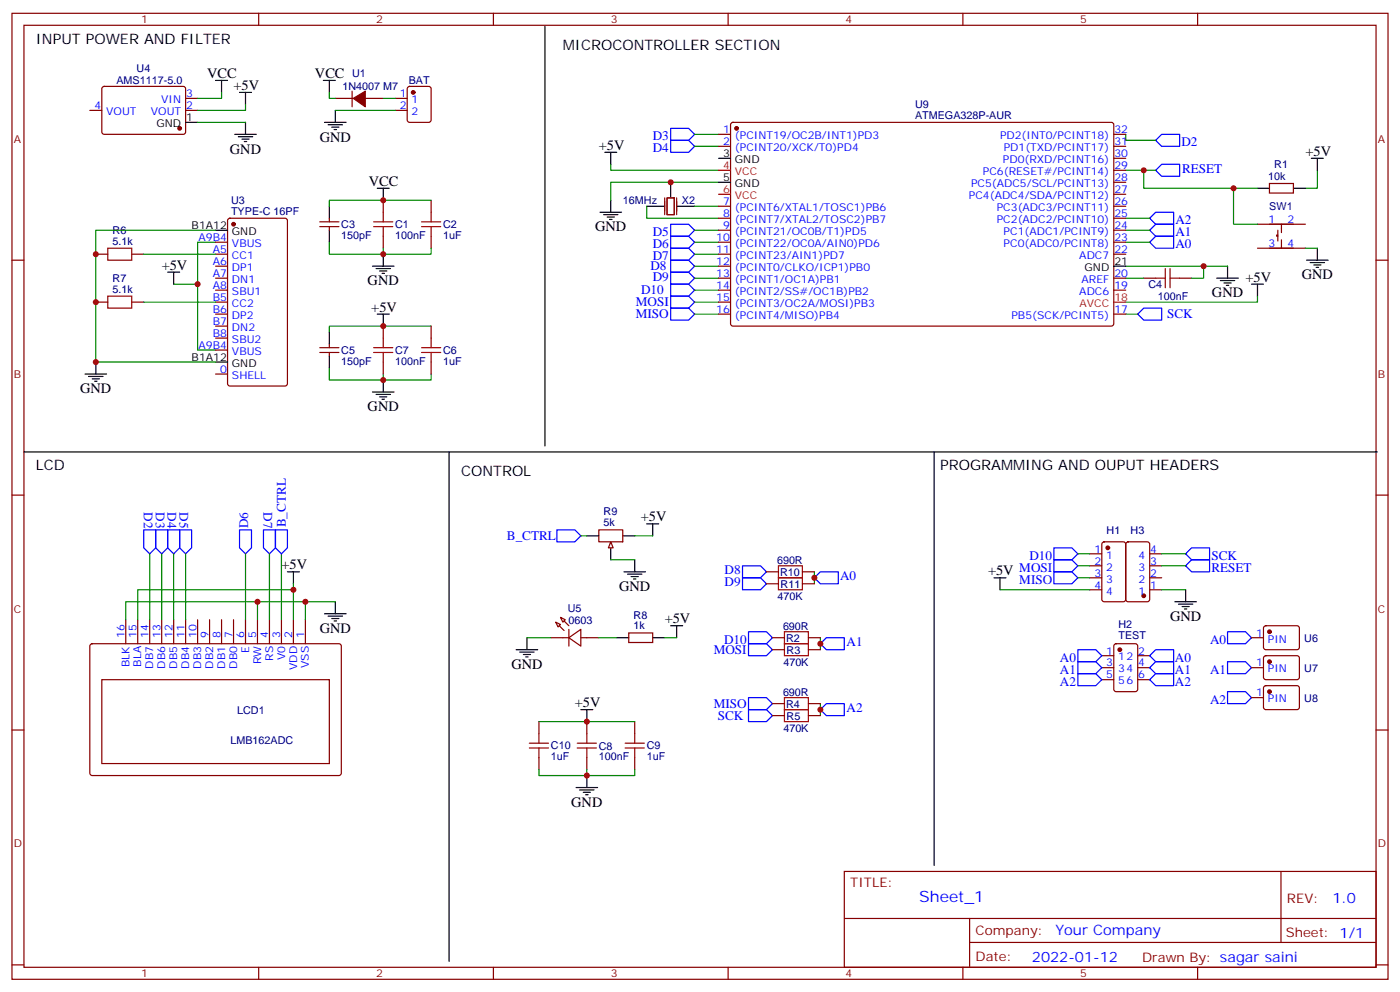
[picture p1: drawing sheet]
<svg xmlns="http://www.w3.org/2000/svg" width="412mm" height="292mm" viewBox="0 0 412 292" stroke-linecap="round" stroke-linejoin="round" font-family="sans-serif">
<g fill="none" stroke="#870000" stroke-width=".35">
<path d="M3.5 3.9h405.4v284.4h-405.4zM7.1 7.4h398.2v277.3h-398.2zM76.2 3.9v3.5M145.3 3.9v3.5M214.5 3.9v3.5M283.6 3.9v3.5M352.8 3.9v3.5M26.5 32.5h3.5M30.2 25.6l.5-.2 23.5 .1 .5 .6-.1 13-.6 .4h-23.6l-.4-.7v-12.7zM54.7 32.5h3.5M54.7 29h3.5M3.5 76.6h3.6"/>
<path d="M63.5 71.3h3.5M63.5 74.8h3.5M63.5 78.4h3.5M67.3 64.4l.4-.2h16.3l.6 .5 .1 48.2-.5 .7h-16.5l-.6-.4-.1-48.3zM370.4 73.1h14.1M370.4 66h14.1M376.4 69.2h-.3v.3h.3M376.4 67.8v3.1M377.5 66v2.5M377.5 70.6v2.5M405.3 76.6h3.6M63.5 81.9h3.5"/>
<path d="M63.5 85.4h3.5M63.5 88.9h3.5M63.5 92.5h3.5M63.5 96h3.5M63.5 99.5h3.5M63.5 103h3.5M63.5 110.1h3.5M3.5 145.7h3.6M176.4 156h7v3.5h-7zM405.3 145.7h3.6M26.7 189.7l.5-.2h72.9l.4 .7v37.7l-.7 .4-72.9-.1-.4-.6v-37.4zM37 182.4v7.1"/>
<path d="M40.6 182.4v7.1M44.1 182.4v7.1M47.6 182.4v7.1M51.2 182.4v7.1M54.7 182.4v7.1M58.2 182.4v7.1M61.7 182.4v7.1M65.3 182.4v7.1M68.8 182.4v7.1M72.3 182.4v7.1M75.8 182.4v7.1M79.4 182.4v7.1"/>
<path d="M82.9 182.4v7.1M86.4 182.4v7.1M90 182.4v7.1M324.6 193h3.5M324.6 196.5h3.5M328.3 189.7l.5-.2h5.6l.7 .4v13l-.4 .6-5.9 .1-.7-.5v-12.9zM335.1 193h3.6M335.1 196.5h3.6M3.5 214.9h3.6M30 200.1h67v24.7h-67zM324.6 200.1h3.5M335.1 200.1h3.6"/>
<path d="M405.3 214.9h3.6M248.7 256.5h156.6v28.2h-156.6zM377.3 256.5v20.9M248.7 270.4h156.5M285.6 277.4h119.6M285.6 270.4v14.1M3.5 284h3.6M76.2 284.7v3.6M145.3 284.7v3.6M214.5 284.7v3.6M283.6 284.7v3.6M352.8 284.7v3.6"/>
<path d="M405.3 284h3.6"/>
</g>
<g fill="none" stroke="#000" stroke-width=".35">
<path d="M54.7 36h3.5M63.5 67.8h3.5M384.9 76.6h6.3M385.9 77.3h4.3M387 78h2.1M387.7 78.7h.7M388.1 73.1v3.5M49.4 80.1h3.5M51.2 80.1v3.5M25 110.1h6.4M26.1 110.8h4.2M27.2 111.5h2.1"/>
<path d="M27.9 112.2h.7M28.2 106.6v3.5M63.5 106.6h3.5M172.9 157.7h3.5M183.4 157.7h3.6M84.7 168.3h3.5M86.4 168.3v3.5M98.8 177.1v3.6M179.9 161.3v3.5M346.1 177.1h6.3M347.1 177.8h4.3M348.2 178.5h2.1"/>
<path d="M348.9 179.2h.7M349.2 173.6v3.5M95.6 180.7h6.4M96.7 181.4h4.2M97.7 182.1h2.1M98.4 182.8h.7"/>
</g>
<g fill="none" stroke="#008700" stroke-width=".35">
<path d="M63.5 71.3h-5.3v31.7h5.3M384.5 73.1h3.6M51.2 83.6h7M44.1 163v19.4M47.6 163v19.4M51.2 163v19.4M54.7 163v19.4M72.3 163v19.4M75.8 177.1h-38.8v5.3M79.4 163v19.4M82.9 163v19.4M86.4 173.6h-45.8v8.8"/>
<path d="M86.4 171.8v10.6M239.9 168.3v3.5M75.8 182.4v-5.3h14.2v5.3M241.7 187.7v3.5M241.7 207.1v3.5"/>
</g>
<g fill="none" stroke="#00f" stroke-width=".35">
<path d="M42.3 156h3.6v5.3l-1.8 1.7-1.8-1.7zM45.9 156h3.5v5.3l-1.8 1.7-1.7-1.7zM49.4 156h3.5v5.3l-1.7 1.7-1.8-1.7zM52.9 156h3.5v5.3l-1.7 1.7-1.8-1.7zM70.6 156h3.5v5.3l-1.8 1.7-1.7-1.7zM77.6 156h3.5v5.3l-1.7 1.7-1.8-1.7zM218.7 170.1h5.3l1.8 1.7-1.8 1.8h-5.3zM218.7 166.5h5.3l1.8 1.8-1.8 1.8h-5.3zM239.9 170.1l1.8-1.8h5.2v3.5h-5.2zM310.4 161.3h5.3l1.8 1.7-1.8 1.8h-5.3zM310.4 164.8h5.3l1.8 1.7-1.8 1.8h-5.3zM310.4 168.3h5.3l1.8 1.8-1.8 1.7h-5.3z"/>
<path d="M351 161.3h5.3v3.5h-5.3l-1.8-1.8zM351 164.8h5.3v3.5h-5.3l-1.8-1.8zM220.5 185.9h5.3l1.7 1.8-1.7 1.8h-5.3zM220.5 189.5h5.3l1.7 1.7-1.7 1.8h-5.3zM241.7 189.5l1.7-1.8h5.3v3.5h-5.3zM317.5 191.2h5.3l1.8 1.8-1.8 1.8h-5.3zM317.5 194.8h5.3l1.8 1.7-1.8 1.8h-5.3zM317.5 198.3h5.3l1.8 1.8-1.8 1.7h-5.3zM338.7 196.5l1.7-1.7h5.3v3.5h-5.3zM340.4 191.2h5.3v3.6h-5.3l-1.7-1.8zM340.4 198.3h5.3v3.5h-5.3l-1.7-1.7zM220.5 205.4h5.3l1.7 1.7-1.7 1.8h-5.3z"/>
<path d="M220.5 208.9h5.3l1.7 1.7-1.7 1.8h-5.3zM241.7 208.9l1.7-1.8h5.3v3.5h-5.3z"/>
</g>
<g fill="#870000" stroke="#870000" stroke-width=".35">
<circle cx="329.8" cy="191.2" r=".53"/>
<circle cx="68.8" cy="66" r=".53"/>
<circle cx="52.9" cy="37.8" r=".53"/>
</g>
<path d="M179.9 159.5l.7 1.8h-1.4z" fill="#f0f0f0" stroke="#870000" stroke-width=".35"/>
<g fill="none" stroke="#00f" stroke-width=".35">
<path d="M197.6 37.8h5.2l1.8 1.7-1.8 1.8h-5.2zM342.2 39.5h5.3v3.6h-5.3l-1.8-1.8zM197.6 41.3h5.2l1.8 1.8-1.8 1.7h-5.2zM340.4 50.1l1.8-1.7h5.3v3.5h-5.3zM197.6 66h5.2l1.8 1.8-1.8 1.7h-5.2zM197.6 69.5h5.2l1.8 1.8-1.8 1.8h-5.2zM197.6 73.1h5.2l1.8 1.7-1.8 1.8h-5.2zM197.6 76.6h5.2l1.8 1.8-1.8 1.7h-5.2zM338.7 64.2l1.7-1.7h5.3v3.5h-5.3zM340.4 69.5h5.3v3.6h-5.3l-1.7-1.8zM340.4 66h5.3v3.5h-5.3l-1.7-1.7zM197.6 80.1h5.2l1.8 1.8-1.8 1.7h-5.2z"/>
<path d="M197.6 83.6h5.2l1.8 1.8-1.8 1.8h-5.2zM197.6 87.2h5.2l1.8 1.7-1.8 1.8h-5.2zM197.6 90.7h5.2l1.8 1.8-1.8 1.7h-5.2zM335.1 92.5l1.8-1.8h5.3v3.5h-5.3zM81.1 156h3.6v5.3l-1.8 1.7-1.8-1.7zM164 156h5.3l1.8 1.7-1.8 1.8h-5.3zM361.6 194.8h5.3l1.8 1.7-1.8 1.8h-5.3zM361.6 185.9h5.3l1.8 1.8-1.8 1.8h-5.3zM361.6 203.6h5.3l1.8 1.8-1.8 1.7h-5.3z"/>
</g>
<g fill="none" stroke="#008700" stroke-width=".35">
<path d="M58.2 36h14.1M65.3 27.2v1.8h-7.1M72.3 30.7v1.8h-14.1M97 27.2v1.8h1.8M98.8 32.5h17.6M112.9 29h3.5M204.6 39.5h7.1M331.6 39.5v1.8h8.8M127 58.9h-30v1.8M179.9 48.4v1.7h31.8M204.6 43.1h7.1M211.7 53.7h-31.8v5.2"/>
<path d="M331.6 50.1h8.8M336.9 50.1v5.3h33.5M363.4 55.4v10.6h7M388.1 50.1v5.3h-3.6M42.3 74.8h21.2M63.5 67.8h-35.3v38.8h35.3M97 71.3v3.5h30v-1.7M112.9 73.1v1.7M190.5 60.7v3.5h21.2M204.6 71.3h7.1M204.6 67.8h7.1M204.6 78.4h7.1"/>
<path d="M204.6 74.8h7.1M204.6 60.7h7.1M331.6 71.3h7.1M331.6 67.8h7.1M331.6 64.2h7.1M331.6 78.4h30M354.5 78.4v3.5h-3.5M42.3 88.9h21.2M127 96h-30v1.8M204.6 81.9h7.1M204.6 85.4h7.1M204.6 88.9h7.1"/>
<path d="M204.6 92.5h7.1M331.6 81.9h5.3M331.6 92.5h3.5M370.4 87.2v1.7h-38.8M97 108.3v3.6h30v-1.8M112.9 110.1v1.8M171.1 157.7h1.8M187 157.7h5.3M90 177.1h8.8M179.9 164.8h7.1M294.6 173.6h26.4M317.5 170.1h3.5"/>
<path d="M317.5 166.5h3.5M317.5 163h3.5M342.2 166.5h7M342.2 163h7M342.2 173.6h7M155.2 187.7h7.1M176.4 187.7h5.3M195.8 187.7h3.5M158.7 212.4h28.3M158.7 226.5v1.8h28.3v-1.8M172.9 226.5v1.8"/>
</g>
<g fill="none" stroke="#000" stroke-width=".35">
<path d="M160.5 7.8v123.5M63.5 23.7h3.5M65.3 23.7v3.5M69.1 39.5h6.4M70.6 27.2h3.5M72.3 27.2v3.5M72.3 36v3.5M95.2 23.7h3.6M95.6 36h6.4M96.7 36.7h4.2M97 23.7v3.5M97.7 37.4h2.1"/>
<path d="M98.4 38.1h.7M98.8 32.5v3.5M70.2 40.3h4.2M71.3 41h2.1M72 41.7h.7M111.1 55.4h3.6M112.9 55.4v3.5M178.2 44.8h3.5M179.9 44.8v3.6M179.9 58.9v3.6M197.6 53.7v4.2M211.7 46.6h3.5"/>
<path d="M211.7 53.7h3.5M370.4 55.4h3.5M381 55.4h3.5M386.3 46.6h3.5M388.1 46.6v3.5M97 60.7v3.5M97 67.8v3.5M109.7 78.4h6.4M110.8 79.1h4.2M111.8 79.8h2.1M112.9 74.8v3.6M176.7 62.5h6.4"/>
<path d="M177.8 63.2h4.2M178.9 63.9h2.1M179.6 64.6h.7M190.5 60.7h5.3M199.3 60.7h5.3M328.1 78.4h3.5M361.6 78.4v3.5M97 97.8v3.5M111.1 92.5h3.6M112.5 80.5h.7M112.9 92.5v3.5M358.4 81.9h6.4"/>
<path d="M359.5 82.6h4.2M360.5 83.3h2.2M361.2 84h.7M368.7 83.6h3.5M370.4 83.6v3.6M97 104.8v3.5M109.7 115.4h6.4M110.8 116.1h4.2M111.8 116.8h2.1M112.5 117.5h.7M112.9 111.9v3.5M7.1 133h398.6"/>
<path d="M132.3 133v150M275.2 133v121.7M190.5 154.2h3.5M192.3 154.2v3.5M183.8 168.3h6.3M184.9 169h4.2M185.9 169.7h2.1M186.6 170.4h.7M187 164.8v3.5M292.8 170.1h3.5M294.6 170.1v3.5M152 191.2h6.4"/>
<path d="M153.1 191.9h4.2M154.2 192.7h2.1M154.9 193.4h.7M155.2 187.7v3.5M181.7 187.7h3.5M192.3 187.7h3.5M197.6 184.2h3.5M199.3 184.2v3.5M171.1 208.9h3.5M172.9 208.9v3.5M169.7 231.8h6.3M170.7 232.5h4.3"/>
<path d="M171.8 233.2h2.1M172.5 233.9h.7M172.9 228.3v3.5"/>
</g>
<path d="M195.8 58.2v5M196.5 58.2h2.1v5h-2.1zM199.3 58.2v5" fill="none" stroke="#871200" stroke-width=".35"/>
<g fill="none" stroke="#870000" stroke-width=".35">
<path d="M98.8 29h5.3M103.7 26.8v4.6M107.6 29h5.3M116.4 29h3.5M116.4 32.5h3.5M120.2 25.6l.4-.2h5.7l.6 .5 .1 9.4-.5 .7h-5.9l-.6-.4-.1-9.5zM211.7 39.5h3.5M215.4 36.2l.5-.2 111.8 .1 .4 .6-.1 58.9-.6 .4-111.8-.1-.4-.6v-58.6zM328.1 39.5h3.5M112.9 58.9v3.6M127 58.9v3.6M211.7 43.1h3.5"/>
<path d="M328.1 43.1h3.5M328.1 57.2h3.5M328.1 53.7h3.5M328.1 50.1h3.5M328.1 46.6h3.5M373.9 54h7.1v2.8h-7.1zM28.2 74.8h3.5M38.8 74.8h3.5M94.2 66.7h5.6M94.2 65.3h5.6M97 64.2v1.1M97 66.7v1.1"/>
<path d="M112.9 69.5v3.6M127 69.5v3.6M211.7 74.8h3.5M211.7 60.7h3.5M211.7 64.2h3.5M211.7 67.8h3.5M211.7 71.3h3.5M211.7 78.4h3.5M328.1 74.8h3.5M328.1 60.7h3.5M328.1 64.2h3.5M328.1 67.8h3.5"/>
<path d="M328.1 71.3h3.5M28.2 88.9h3.5M38.8 88.9h3.5M112.9 96v3.5M127 96v3.5M211.7 81.9h3.5M211.7 88.9h3.5M211.7 85.4h3.5M211.7 92.5h3.5M328.1 81.9h3.5M328.1 85.4h3.5M328.1 92.5h3.5"/>
<path d="M336.9 81.9h3.5M347.5 81.9h3.5M94.2 103.8h5.6M94.2 102.3h5.6M97 101.3v1M97 103.8v1M112.9 106.6v3.5M127 106.6v3.5M324.8 159.7l.5-.2h5.6l.7 .4v16.5l-.5 .7h-5.8l-.7-.4v-16.5zM331.8 159.7l.5-.2h5.7l.6 .4 .1 16.5-.5 .7h-5.9l-.6-.4-.1-16.5zM225.8 168.3h3.5M225.8 171.8h3.5"/>
<path d="M236.4 168.3h3.5M236.4 171.8h3.5M321 163h3.6M321 166.5h3.6M321 170.1h3.6M321 173.6h3.6M338.7 163h3.5M338.7 166.5h3.5M338.7 170.1h3.5M338.7 173.6h3.5M162.3 187.7h5.3M163.7 183.1l1.4 .7-.7 .7z"/>
<path d="M165.1 181.7l1.4 .7-.7 .7zM167.6 187.7l3.5-2.5v5zM167.6 185.2v5M171.1 187.7h5.3M185.2 186.3h7.1v2.8h-7.1zM227.5 187.7h3.6M227.5 191.2h3.6M238.1 187.7h3.6M238.1 191.2h3.6M368.7 187.7h3.5M368.7 196.5h3.5M372.4 184.4l.5-.2h9.4l.5 .7-.1 5.9-.6 .4h-9.5l-.4-.7v-5.6z"/>
<path d="M372.4 193.2l.5-.2 9.4 .1 .5 .6-.1 5.9-.6 .5-9.5-.1-.4-.6v-5.7zM158.7 212.4v3.5M172.9 212.4v3.5M187 212.4v3.5M227.5 207.1h3.6M227.5 210.6h3.6M238.1 207.1h3.6M238.1 210.6h3.6M368.7 205.4h3.5M372.4 202l.5-.2 9.4 .1 .5 .6-.1 5.9-.6 .5-9.5-.1-.4-.6v-5.7zM158.7 223v3.5M172.9 223v3.5"/>
<path d="M187 223v3.5"/>
</g>
<g fill="#870000" stroke="#870000" stroke-width=".35">
<path d="M164.7 184.2l1.5 1.4z"/>
<path d="M166.2 182.8l1.4 1.4z"/>
<path d="M104.1 29l3.5-2.2v4.6z"/>
<circle cx="326.3" cy="161.3" r=".53"/>
<circle cx="336.9" cy="175.4" r=".53"/>
<circle cx="121.7" cy="27.2" r=".53"/>
<circle cx="373.9" cy="185.9" r=".53"/>
<circle cx="373.9" cy="194.8" r=".53"/>
<circle cx="373.9" cy="203.6" r=".53"/>
<circle cx="217" cy="37.8" r=".53"/>
</g>
<g fill="none" stroke="#a10000" stroke-width=".35">
<path d="M31.7 73.1h7.1v3.5h-7.1zM110.1 65.3h5.6M110.1 66.7h5.6M112.9 62.5v2.8M112.9 66.7v2.8M124.2 65.3h5.6M124.2 66.7h5.6M127 62.5v2.8M127 66.7v2.8M343.3 79.1v5.6M344.7 79.1v5.6M31.7 87.2h7.1v3.5h-7.1z"/>
<path d="M112.9 99.5v2.8M127 99.5v2.8M340.4 81.9h2.9M344.7 81.9h2.8M110.1 103.8h5.6M110.1 102.3h5.6M112.9 103.8v2.8M124.2 103.8h5.6M124.2 102.3h5.6M127 103.8v2.8M229.3 166.5h7.1v3.6h-7.1zM229.3 170.1h7.1v3.5h-7.1z"/>
<path d="M231.1 185.9h7v3.6h-7zM231.1 189.5h7v3.5h-7zM155.9 218.8h5.7M158.7 215.9v2.9M170 218.8h5.7M172.9 215.9v2.9M184.1 218.8h5.7M187 215.9v2.9M231.1 205.4h7v3.5h-7zM231.1 208.9h7v3.5h-7zM155.9 220.2h5.7M158.7 220.2v2.8"/>
<path d="M170 220.2h5.7M172.9 220.2v2.8M184.1 220.2h5.7M187 220.2v2.8"/>
</g>
<path d="M211.7 50.1h3.5M211.7 57.2h3.5M328.1 88.9h3.5" fill="none" stroke="#f00" stroke-width=".35"/>
<g fill="#c00">
<circle cx="86.4" cy="173.6" r=".88"/>
<circle cx="241.7" cy="189.5" r=".88"/>
<circle cx="241.7" cy="208.9" r=".88"/>
<circle cx="239.9" cy="170.1" r=".88"/>
<circle cx="58.2" cy="83.6" r=".88"/>
<circle cx="75.8" cy="177.1" r=".88"/>
<circle cx="354.5" cy="78.4" r=".88"/>
<circle cx="28.2" cy="106.6" r=".88"/>
<circle cx="28.2" cy="88.9" r=".88"/>
<circle cx="28.2" cy="74.8" r=".88"/>
<circle cx="112.9" cy="58.9" r=".88"/>
<circle cx="112.9" cy="74.8" r=".88"/>
<circle cx="112.9" cy="111.9" r=".88"/>
<circle cx="112.9" cy="96" r=".88"/>
<circle cx="172.9" cy="212.4" r=".88"/>
<circle cx="172.9" cy="228.3" r=".88"/>
<circle cx="197.6" cy="53.7" r=".88"/>
<circle cx="90" cy="177.1" r=".88"/>
<circle cx="336.9" cy="50.1" r=".88"/>
<circle cx="363.4" cy="55.4" r=".88"/>
</g>
<text font-size="4.6" fill="#00f" x="270.8" y="265.5">Sheet_1</text>
<g font-size="4.2">
<text x="10.6" y="13.1">INPUT POWER AND FILTER</text>
<text x="165.8" y="14.9">MICROCONTROLLER SECTION</text>
<text x="61" y="23">VCC</text>
<text x="92.8" y="23">VCC</text>
<text x="68.8" y="26.5">+5V</text>
<text x="94.2" y="41.7">GND</text>
<text x="67.7" y="45.2">GND</text>
<text x="176.4" y="44.1">+5V</text>
<text x="384.5" y="45.9">+5V</text>
<text x="108.7" y="54.7">VCC</text>
<text x="175.3" y="68.1">GND</text>
<text x="47.6" y="79.4">+5V</text>
<text x="108.3" y="84">GND</text>
<text x="366.9" y="82.9">+5V</text>
<text x="383.5" y="82.2">GND</text>
<text x="357" y="87.5">GND</text>
<text x="109.4" y="91.8">+5V</text>
<text x="23.6" y="115.7">GND</text>
<text x="108.3" y="121">GND</text>
<text x="10.6" y="138.3">LCD</text>
<text x="135.8" y="140.1">CONTROL</text>
<text x="276.9" y="138.3">PROGRAMMING AND OUPUT HEADERS</text>
<text x="188.7" y="153.5">+5V</text>
<text x="82.9" y="167.6">+5V</text>
<text x="182.4" y="174">GND</text>
<text x="291" y="169.4">+5V</text>
<text x="195.8" y="183.5">+5V</text>
<text x="344.7" y="182.8">GND</text>
<text x="94.2" y="186.3">GND</text>
<text x="150.6" y="196.9">GND</text>
<text x="169.3" y="208.2">+5V</text>
<text x="168.3" y="237.5">GND</text>
</g>
<g font-size="4.2" fill="#00f">
<text x="392.5" y="265.8">1.0</text>
<text x="310.9" y="275.3">Your Company</text>
<text x="304" y="283.1">2022-01-12</text>
</g>
<g font-size="3.9" fill="#00f">
<text x="192.3" y="41.3">D3</text>
<text x="192.3" y="44.8">D4</text>
<text x="348" y="43.1">D2</text>
<text x="348.2" y="51">RESET</text>
<text x="192.3" y="69.5">D5</text>
<text x="346.3" y="69.5">A1</text>
<text x="346.3" y="66">A2</text>
<text x="192.3" y="73.1">D6</text>
<text x="192.3" y="76.6">D7</text>
<text x="346.3" y="73.1">A0</text>
<text x="191.6" y="79.6">D8</text>
<text x="192.3" y="82.6">D9</text>
<text x="188.8" y="86.7">D10</text>
<text x="187.3" y="90.2">MOSI</text>
<text x="187.3" y="93.7">MISO</text>
<text x="343.8" y="93.7">SCK</text>
<text x="42.3" y="150.8" transform="rotate(90 42.3 150.8)">D2</text>
<text x="45.9" y="150.8" transform="rotate(90 45.9 150.8)">D3</text>
<text x="49.4" y="150.8" transform="rotate(90 49.4 150.8)">D4</text>
<text x="52.9" y="150.8" transform="rotate(90 52.9 150.8)">D5</text>
<text x="73.1" y="155.4" transform="rotate(-90 73.1 155.4)">D6</text>
<text x="77.6" y="150.8" transform="rotate(90 77.6 150.8)">D7</text>
<text x="84.2" y="155.3" transform="rotate(-90 84.2 155.3)">B_CTRL</text>
<text x="149.3" y="159">B_CTRL</text>
<text x="303.2" y="164.8">D10</text>
<text x="356.8" y="164.8">SCK</text>
<text x="213.5" y="172.6">D9</text>
<text x="213.5" y="169.1">D8</text>
<text x="247.5" y="170.9">A0</text>
<text x="300.3" y="168.3">MOSI</text>
<text x="300.3" y="171.8">MISO</text>
<text x="356.8" y="168.3">RESET</text>
<text x="213.3" y="189.5">D10</text>
<text x="249.4" y="190.3">A1</text>
<text x="356.5" y="189.5">A0</text>
<text x="210.2" y="192.5">MOSI</text>
<text x="312.2" y="194.8">A0</text>
<text x="346.1" y="194.8">A0</text>
<text x="312.2" y="198.3">A1</text>
<text x="312.2" y="201.8">A2</text>
<text x="346.1" y="198.3">A1</text>
<text x="346.1" y="201.8">A2</text>
<text x="356.5" y="198.3">A1</text>
<text x="210.2" y="208.4">MISO</text>
<text x="249.4" y="209.7">A2</text>
<text x="356.5" y="207.1">A2</text>
<text x="211.4" y="211.9">SCK</text>
</g>
<g font-size="3.9" fill="#800">
<text x="250.5" y="261.1">TITLE:</text>
<text x="379.1" y="265.8">REV:</text>
<text x="287.4" y="275.3">Company:</text>
<text x="378.7" y="275.9">Sheet: 1/1</text>
<text x="287.4" y="283">Date:</text>
<text x="336.4" y="283.1">Drawn By: sagar saini</text>
</g>
<g font-size="3.2" fill="#800">
<text x="41.6" y="6.9">1</text>
<text x="110.8" y="6.9">2</text>
<text x="179.9" y="6.9">3</text>
<text x="249.1" y="6.9">4</text>
<text x="318.2" y="6.9">5</text>
<text x="4.1" y="42">A</text>
<text x="405.9" y="42">A</text>
<text x="4.1" y="111.2">B</text>
<text x="405.9" y="111.2">B</text>
<text x="4.1" y="180.3">C</text>
<text x="405.9" y="180.3">C</text>
<text x="4.1" y="249.4">D</text>
<text x="405.9" y="249.4">D</text>
<text x="41.6" y="287.7">1</text>
<text x="110.8" y="287.7">2</text>
<text x="179.9" y="287.7">3</text>
<text x="249.1" y="287.7">4</text>
<text x="318.2" y="287.7">5</text>
</g>
<g font-size="3.2" fill="#000080">
<text x="40.2" y="21.2">U4</text>
<text x="103.7" y="22.6">U1</text>
<text x="34.3" y="24.8">AMS1117-5.0</text>
<text x="100.9" y="26.6">1N4007 M7</text>
<text x="120.4" y="24.8">BAT</text>
<text x="269.5" y="34.9">ATMEGA328P-AUR</text>
<text x="269.5" y="31.8">U9</text>
<text x="373.6" y="53">10k</text>
<text x="375.4" y="49.5">R1</text>
<text x="68.1" y="60">U3</text>
<text x="68.1" y="63.2">TYPE-C 16PF</text>
<text x="183.5" y="60.1">16MHz</text>
<text x="200.9" y="60.1">X2</text>
<text x="373.9" y="61.9">SW1</text>
<text x="33.2" y="68.8">R6</text>
<text x="100.5" y="70.4">150pF</text>
<text x="100.5" y="67.2">C3</text>
<text x="116.4" y="70.3">100nF</text>
<text x="116.4" y="67.2">C1</text>
<text x="130.5" y="70.4">1uF</text>
<text x="130.5" y="67.2">C2</text>
<text x="33.2" y="72">5.1k</text>
<text x="33.2" y="82.9">R7</text>
<text x="33.2" y="86.1">5.1k</text>
<text x="338.3" y="84.8">C4</text>
<text x="341.1" y="88.3">100nF</text>
<text x="100.5" y="107.4">150pF</text>
<text x="100.5" y="104.2">C5</text>
<text x="116.4" y="107.3">100nF</text>
<text x="116.4" y="104.3">C7</text>
<text x="130.5" y="107.4">1uF</text>
<text x="130.5" y="104.2">C6</text>
<text x="177.8" y="154.9">5k</text>
<text x="177.8" y="151.7">R9</text>
<text x="326" y="157.2">H1</text>
<text x="333" y="157.2">H3</text>
<text x="228.9" y="165.9">690R</text>
<text x="229.8" y="169.5">R10</text>
<text x="229.9" y="173">R11</text>
<text x="229" y="176.5">470K</text>
<text x="167.2" y="180">U5</text>
<text x="167.4" y="183.6">0603</text>
<text x="186.6" y="185.2">1k</text>
<text x="186.6" y="182.2">R8</text>
<text x="230.6" y="185.3">690R</text>
<text x="329.5" y="185">H2</text>
<text x="231.6" y="188.9">R2</text>
<text x="329.5" y="188.2">TEST</text>
<text x="384.2" y="188.9">U6</text>
<text x="230.8" y="195.9">470K</text>
<text x="231.7" y="192.4">R3</text>
<text x="384.2" y="197.7">U7</text>
<text x="230.6" y="204.7">690R</text>
<text x="231.6" y="208.3">R4</text>
<text x="384.2" y="206.5">U8</text>
<text x="69.9" y="210.2">LCD1</text>
<text x="230.8" y="215.3">470K</text>
<text x="231.7" y="211.8">R5</text>
<text x="67.9" y="219">LMB162ADC</text>
<text x="162.3" y="220.6">C10</text>
<text x="176.4" y="220.7">C8</text>
<text x="190.5" y="220.6">C9</text>
<text x="162.3" y="223.8">1uF</text>
<text x="176.4" y="223.7">100nF</text>
<text x="190.5" y="223.8">1uF</text>
</g>
<g font-size="3.2" fill="#00f">
<text x="54.9" y="28.6">3</text>
<text x="117.8" y="28.6">1</text>
<text x="27.8" y="32.1">4</text>
<text x="31.3" y="33.9">VOUT</text>
<text x="44.4" y="33.9">VOUT</text>
<text x="47.5" y="30.4">VIN</text>
<text x="54.9" y="32.1">2</text>
<text x="117.8" y="32.1">2</text>
<text x="121.2" y="30.4">1</text>
<text x="121.2" y="33.9">2</text>
<text x="213" y="39.2">1</text>
<text x="216.5" y="41">(PCINT19/OC2B/INT1)PD3</text>
<text x="294.6" y="41">PD2(INT0/PCINT18)</text>
<text x="328.3" y="39.2">32</text>
<text x="213" y="42.7">2</text>
<text x="216.5" y="44.5">(PCINT20/XCK/T0)PD4</text>
<text x="295.7" y="44.5">PD1(TXD/PCINT17)</text>
<text x="328.3" y="46.2">30</text>
<text x="328.3" y="42.7">31</text>
<text x="289.5" y="51.5">PC6(RESET#/PCINT14)</text>
<text x="295.4" y="48">PD0(RXD/PCINT16)</text>
<text x="328.3" y="53.3">28</text>
<text x="328.3" y="49.8">29</text>
<text x="285.4" y="58.6">PC4(ADC4/SDA/PCINT12)</text>
<text x="286" y="55.1">PC5(ADC5/SCL/PCINT13)</text>
<text x="328.3" y="56.8">27</text>
<text x="213" y="60.4">7</text>
<text x="213" y="63.9">8</text>
<text x="216.5" y="62.1">(PCINT6/XTAL1/TOSC1)PB6</text>
<text x="216.5" y="65.7">(PCINT7/XTAL2/TOSC2)PB7</text>
<text x="293.6" y="65.7">PC2(ADC2/PCINT10)</text>
<text x="293.6" y="62.1">PC3(ADC3/PCINT11)</text>
<text x="328.3" y="63.9">25</text>
<text x="328.3" y="60.4">26</text>
<text x="373.7" y="65.7">1</text>
<text x="379.2" y="65.7">2</text>
<text x="58.5" y="70.9">A9B4</text>
<text x="211" y="70.9">10</text>
<text x="213" y="67.4">9</text>
<text x="216.5" y="69.2">(PCINT21/OC0B/T1)PD5</text>
<text x="295.6" y="69.2">PC1(ADC1/PCINT9)</text>
<text x="328.3" y="70.9">23</text>
<text x="328.3" y="67.4">24</text>
<text x="62.7" y="74.5">A5</text>
<text x="62.7" y="78">A6</text>
<text x="68.3" y="72.7">VBUS</text>
<text x="68.3" y="76.2">CC1</text>
<text x="211" y="74.5">11</text>
<text x="211" y="78">12</text>
<text x="216.5" y="72.7">(PCINT22/OC0A/AIN0)PD6</text>
<text x="216.5" y="76.2">(PCINT23/AIN1)PD7</text>
<text x="295.6" y="72.7">PC0(ADC0/PCINT8)</text>
<text x="317.9" y="76.2">ADC7</text>
<text x="328.3" y="74.5">22</text>
<text x="373.7" y="72.7">3</text>
<text x="379.2" y="72.7">4</text>
<text x="62.7" y="81.5">A7</text>
<text x="68.3" y="79.8">DP1</text>
<text x="68.3" y="83.3">DN1</text>
<text x="211" y="81.5">13</text>
<text x="216.5" y="79.8">(PCINT0/CLKO/ICP1)PB0</text>
<text x="216.5" y="83.3">(PCINT1/OC1A)PB1</text>
<text x="318.6" y="83.3">AREF</text>
<text x="328.3" y="81.5">20</text>
<text x="62.7" y="88.6">B5</text>
<text x="62.7" y="85.1">A8</text>
<text x="68.3" y="86.8">SBU1</text>
<text x="211" y="85.1">14</text>
<text x="211" y="88.6">15</text>
<text x="216.5" y="86.8">(PCINT2/SS#/OC1B)PB2</text>
<text x="317.9" y="86.8">ADC6</text>
<text x="328.3" y="85.1">19</text>
<text x="62.7" y="92.1">B6</text>
<text x="62.7" y="95.6">B7</text>
<text x="68.3" y="90.3">CC2</text>
<text x="68.3" y="93.9">DP2</text>
<text x="211" y="92.1">16</text>
<text x="216.5" y="90.3">(PCINT3/OC2A/MOSI)PB3</text>
<text x="216.5" y="93.9">(PCINT4/MISO)PB4</text>
<text x="298" y="93.9">PB5(SCK/PCINT5)</text>
<text x="328.3" y="92.1">17</text>
<text x="62.7" y="99.2">B8</text>
<text x="68.3" y="97.4">DN2</text>
<text x="68.3" y="100.9">SBU2</text>
<text x="58.5" y="102.7">A9B4</text>
<text x="68.3" y="104.5">VBUS</text>
<text x="64.8" y="109.7">0</text>
<text x="68.3" y="111.5">SHELL</text>
<text x="322.4" y="162.7">1</text>
<text x="322.4" y="166.2">2</text>
<text x="325.9" y="164.4">1</text>
<text x="325.9" y="168">2</text>
<text x="335.3" y="168">3</text>
<text x="335.3" y="164.4">4</text>
<text x="338.8" y="166.2">3</text>
<text x="338.8" y="162.7">4</text>
<text x="322.4" y="169.7">3</text>
<text x="322.4" y="173.2">4</text>
<text x="325.9" y="171.5">3</text>
<text x="335.3" y="171.5">2</text>
<text x="338.8" y="173.2">1</text>
<text x="338.8" y="169.7">2</text>
<text x="325.9" y="175">4</text>
<text x="335.3" y="175">1</text>
<text x="36.7" y="187.7" transform="rotate(-90 36.7 187.7)">16</text>
<text x="40.2" y="187.7" transform="rotate(-90 40.2 187.7)">15</text>
<text x="43.7" y="187.7" transform="rotate(-90 43.7 187.7)">14</text>
<text x="47.3" y="187.7" transform="rotate(-90 47.3 187.7)">13</text>
<text x="50.8" y="187.7" transform="rotate(-90 50.8 187.7)">12</text>
<text x="54.3" y="187.7" transform="rotate(-90 54.3 187.7)">11</text>
<text x="57.9" y="187.7" transform="rotate(-90 57.9 187.7)">10</text>
<text x="61.4" y="187.7" transform="rotate(-90 61.4 187.7)">9</text>
<text x="64.9" y="187.7" transform="rotate(-90 64.9 187.7)">8</text>
<text x="68.4" y="187.7" transform="rotate(-90 68.4 187.7)">7</text>
<text x="72" y="187.7" transform="rotate(-90 72 187.7)">6</text>
<text x="75.5" y="187.7" transform="rotate(-90 75.5 187.7)">5</text>
<text x="79" y="187.7" transform="rotate(-90 79 187.7)">4</text>
<text x="82.5" y="187.7" transform="rotate(-90 82.5 187.7)">3</text>
<text x="86.1" y="187.7" transform="rotate(-90 86.1 187.7)">2</text>
<text x="89.6" y="187.7" transform="rotate(-90 89.6 187.7)">1</text>
<text x="370" y="187.4">1</text>
<text x="373.5" y="189.1">PIN</text>
<text x="38.1" y="196.3" transform="rotate(-90 38.1 196.3)">BLK</text>
<text x="41.6" y="196.3" transform="rotate(-90 41.6 196.3)">BLA</text>
<text x="45.2" y="196.8" transform="rotate(-90 45.2 196.8)">DB7</text>
<text x="48.7" y="196.8" transform="rotate(-90 48.7 196.8)">DB6</text>
<text x="52.2" y="196.8" transform="rotate(-90 52.2 196.8)">DB5</text>
<text x="55.7" y="196.8" transform="rotate(-90 55.7 196.8)">DB4</text>
<text x="59.3" y="196.8" transform="rotate(-90 59.3 196.8)">DB3</text>
<text x="62.8" y="196.8" transform="rotate(-90 62.8 196.8)">DB2</text>
<text x="66.3" y="196.8" transform="rotate(-90 66.3 196.8)">DB1</text>
<text x="69.8" y="196.8" transform="rotate(-90 69.8 196.8)">DB0</text>
<text x="73.4" y="192.2" transform="rotate(-90 73.4 192.2)">E</text>
<text x="76.9" y="195.5" transform="rotate(-90 76.9 195.5)">RW</text>
<text x="80.4" y="194.6" transform="rotate(-90 80.4 194.6)">RS</text>
<text x="84" y="194.4" transform="rotate(-90 84 194.4)">V0</text>
<text x="87.5" y="197.2" transform="rotate(-90 87.5 197.2)">VDD</text>
<text x="91" y="196.7" transform="rotate(-90 91 196.7)">VSS</text>
<text x="325.9" y="192.7">1</text>
<text x="325.9" y="196.2">3</text>
<text x="329.4" y="194.4">12</text>
<text x="329.4" y="197.9">34</text>
<text x="335.3" y="196.2">4</text>
<text x="335.3" y="192.7">2</text>
<text x="370" y="196.2">1</text>
<text x="373.5" y="197.9">PIN</text>
<text x="325.9" y="199.7">5</text>
<text x="329.4" y="201.5">56</text>
<text x="335.3" y="199.7">6</text>
<text x="370" y="205">1</text>
<text x="373.5" y="206.8">PIN</text>
</g>
<g font-size="3.2">
<text x="54.9" y="35.7">1</text>
<text x="46.1" y="37.4">GND</text>
<text x="213" y="46.2">3</text>
<text x="213" y="53.3">5</text>
<text x="216.5" y="48">GND</text>
<text x="216.5" y="55.1">GND</text>
<text x="56.5" y="67.4">B1A12</text>
<text x="68.3" y="69.2">GND</text>
<text x="328.3" y="78">21</text>
<text x="319.5" y="79.8">GND</text>
<text x="56.5" y="106.2">B1A12</text>
<text x="68.3" y="108">GND</text>
</g>
<g font-size="3.2" fill="#f00">
<text x="213" y="49.8">4</text>
<text x="216.5" y="51.5">VCC</text>
<text x="213" y="56.8">6</text>
<text x="216.5" y="58.6">VCC</text>
<text x="328.3" y="88.6">18</text>
<text x="318" y="90.3">AVCC</text>
</g>
</svg>
